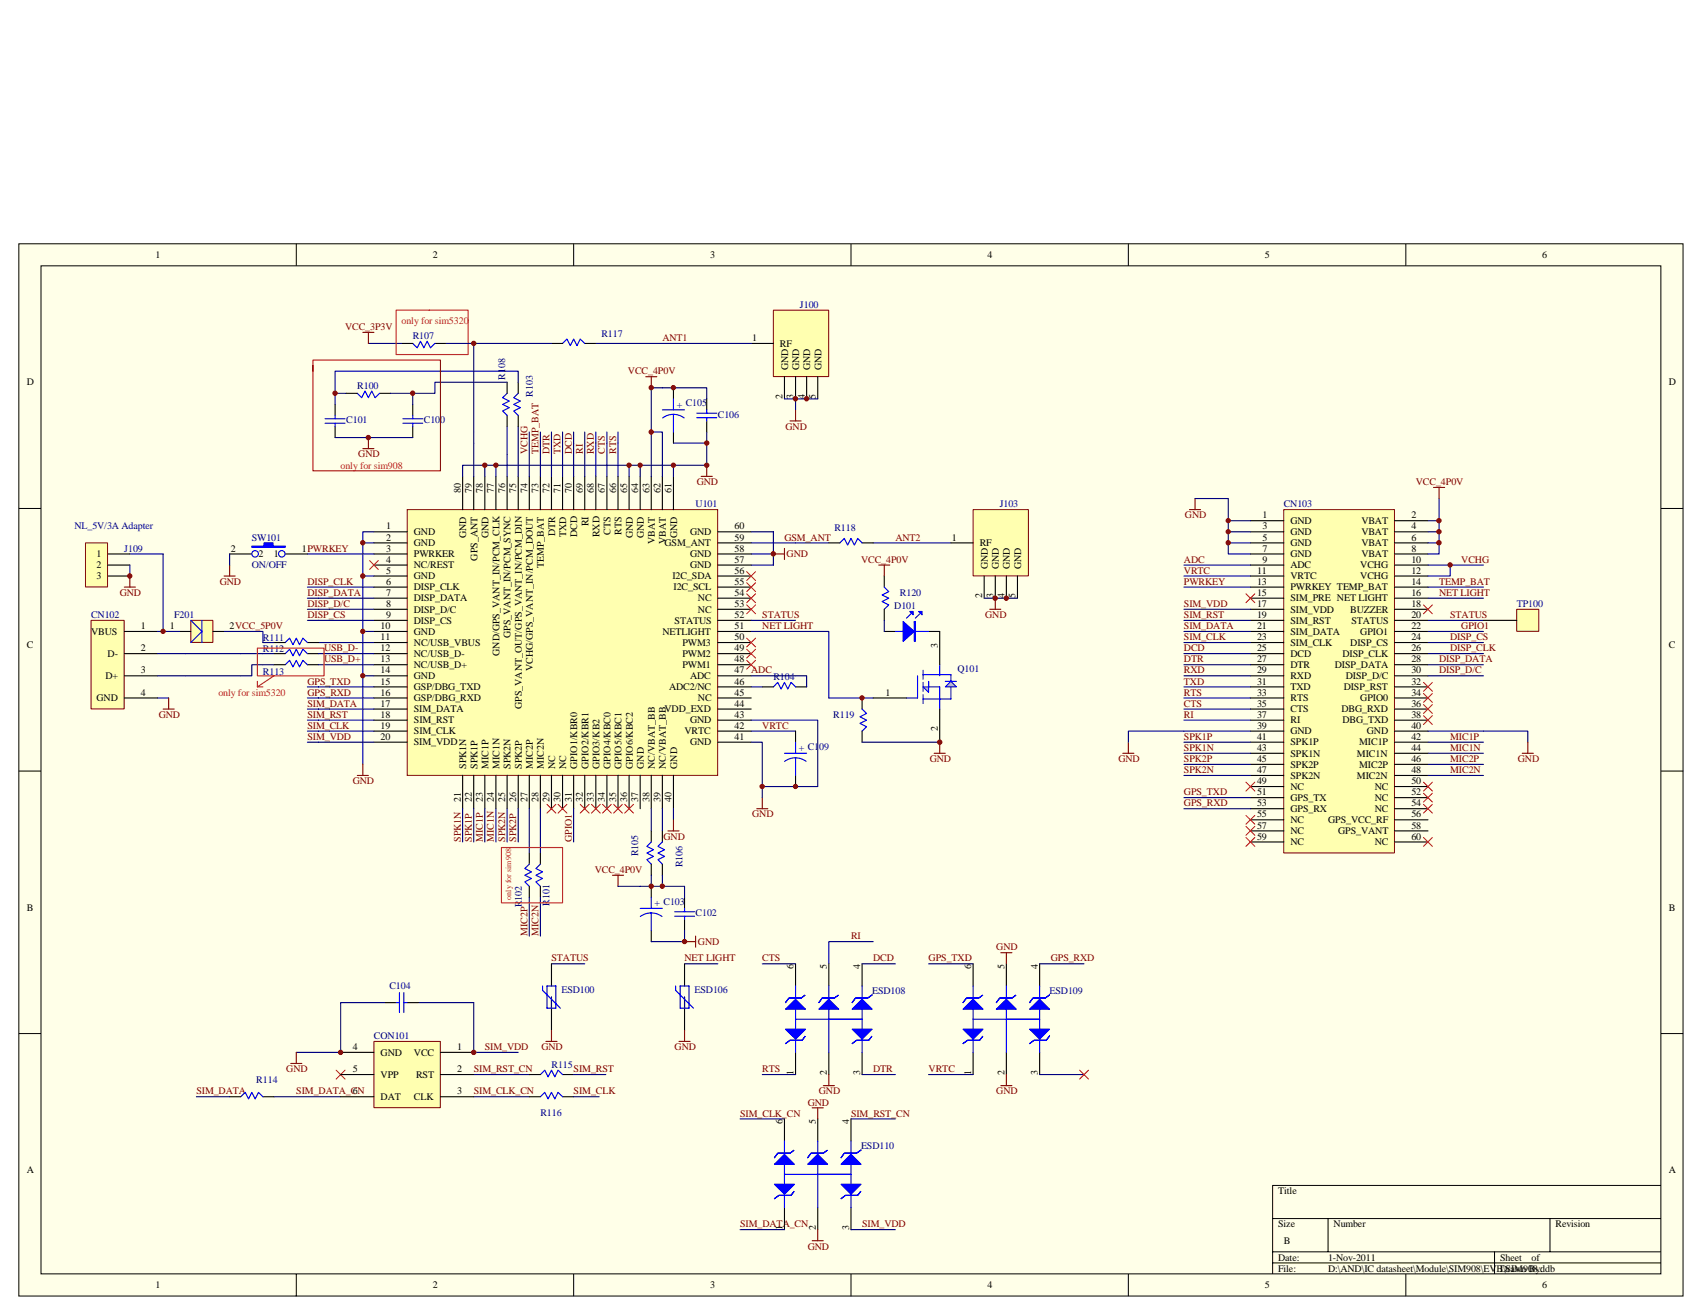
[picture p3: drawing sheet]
<svg xmlns="http://www.w3.org/2000/svg" width="279mm" height="216mm" viewBox="0 0 279 216" stroke-linecap="round" stroke-linejoin="round" font-family="sans-serif">
<path d="M3.1 40h273.2v172.8h-273.2z" fill="#ffffe8"/>
<g fill="none" stroke="#000" stroke-width=".16">
<path d="M3.1 40h273.2v172.8h-273.2zM6.7 43.6h265.9v165.5h-265.9zM48.6 40v3.6M94.2 40v3.6M139.7 40v3.6M185.2 40v3.6M230.8 40v3.6M3.1 83.5h3.6M272.7 83.5h3.6M3.1 126.6h3.6M272.7 126.6h3.6M3.1 169.7h3.6"/>
<path d="M272.7 169.7h3.6M272.7 194.6h-63.8v14.6M48.6 209.2v3.6M94.2 209.2v3.6M139.7 209.2v3.6M185.2 209.2v3.6M208.9 200.1h63.8M208.9 205.5h63.8M208.9 207.3h63.8M218 200.1v5.4M230.8 209.2v3.6M245.3 205.5v3.7"/>
<path d="M254.4 200.1v5.4"/>
</g>
<path d="M66.9 83.7h50.9v43.6h-50.9z" fill="#ffffb0"/>
<path d="M66.8 83.7h51v43.6h-51z" fill="none" stroke="#800000" stroke-width=".16"/>
<g fill="none" stroke="#000" stroke-width=".18">
<path d="M75.9 78.2v5.5M77.8 78.2v5.5M79.6 78.2v5.5M81.4 78.2v5.5M83.2 78.2v5.5M85.1 78.2v5.5M86.9 78.2v5.5M88.7 78.2v5.5M90.5 78.2v5.5M92.4 78.2v5.5M94.2 78.2v5.5M96 78.2v5.5"/>
<path d="M97.8 78.2v5.5M99.6 78.2v5.5M101.5 78.2v5.5M103.3 78.2v5.5M105.1 78.2v5.5M106.9 78.2v5.5M108.7 78.2v5.5M110.6 78.2v5.5M37.7 91h3.6M46.8 91h3.7M61.4 87.3h5.4M61.4 89.1h5.4"/>
<path d="M61.4 91h5.4M61.4 92.8h5.4M61.4 94.6h5.4M61.4 96.4h5.4M61.4 98.2h5.4M117.8 87.3h5.5M117.8 89.1h5.5M117.8 91h5.5M117.8 92.8h5.5M117.8 94.6h5.5M117.8 96.4h5.5M117.8 98.2h5.5"/>
<path d="M61.4 100h5.4M61.4 101.9h5.4M61.4 103.7h5.4M61.4 105.5h5.4M61.4 107.3h5.4M61.4 109.1h5.4M61.4 111h5.4M61.4 112.8h5.4M61.4 114.6h5.4M61.4 116.4h5.4M61.4 118.2h5.4M117.8 100h5.5"/>
<path d="M117.8 101.9h5.5M117.8 103.7h5.5M117.8 105.5h5.5M117.8 107.3h5.5M117.8 109.1h5.5M117.8 111h5.5M117.8 112.8h5.5M117.8 114.6h5.5M117.8 116.4h5.5M117.8 118.2h5.5M61.4 120h5.4M61.4 121.9h5.4"/>
<path d="M75.9 127.3v5.5M77.8 127.3v5.5M79.6 127.3v5.5M81.4 127.3v5.5M83.2 127.3v5.5M85.1 127.3v5.5M86.9 127.3v5.5M88.7 127.3v5.5M90.5 127.3v5.5M92.4 127.3v5.5M94.2 127.3v5.5M96 127.3v5.5"/>
<path d="M97.8 127.3v5.5M99.6 127.3v5.5M101.5 127.3v5.5M103.3 127.3v5.5M105.1 127.3v5.5M106.9 127.3v5.5M108.7 127.3v5.5M110.6 127.3v5.5M117.8 120h5.5M117.8 121.9h5.5"/>
</g>
<path d="M41.3 89.7h2v-.6h1.5v.6h2v.2h-5.5z" fill-rule="evenodd" fill="#00f" stroke="#00f" stroke-width=".18"/>
<g fill="none" stroke="#00f" stroke-width=".18">
<circle cx="41.9" cy="90.9" r=".54"/>
<circle cx="46.3" cy="90.9" r=".54"/>
</g>
<path d="M36.8 94.6h1.8M37.7 92.8v1.8" fill="none" stroke="#800000" stroke-width=".18"/>
<path d="M50.5 91h10.9M48.6 172.8h7.3M55.9 164.6h7.3M68.7 164.6h9.1M77.8 172.8h7.3M77.8 176.4h9.1M45 180.1h10.9M77.8 180.1h9.1" fill="none" stroke="#000080" stroke-width=".18"/>
<path d="M55.2 175.7l1.4 1.5M56.6 175.7l-1.4 1.5" fill="none" stroke="#f00" stroke-width=".16"/>
<path d="M61.4 171h10.9v10.9h-10.9z" fill="#ffffb0"/>
<path d="M61.4 171h10.9v10.9h-10.9z" fill="none" stroke="#800000" stroke-width=".16"/>
<g fill="none" stroke="#000" stroke-width=".18">
<path d="M145.2 103.7h1.8M152.4 103.7h1.9M112.4 158.2v3.7M55.9 176.4h5.5M55.9 172.8h5.5M63.2 164.6h1.8M66.8 164.6h1.9M72.3 176.4h5.5M72.3 172.8h5.5M86.9 176.4h1.8M92.4 176.4h1.8M112.4 165.5v3.7"/>
<path d="M37.7 180.1h1.8M43.2 180.1h1.8M55.9 180.1h5.5M72.3 180.1h5.5M86.9 180.1h1.8M92.4 180.1h1.8"/>
</g>
<path d="M147 103.7h5.4M149.5 100.8l-.7 .7M151 100.8l-.7 .7M65 164.6h.6M65.6 163v3.2M66.3 164.6h.5M66.3 163v3.2M88.7 176.4l.7-.7 .6 1.1 .5-1.1 .6 1.1 .5-1.1 .8 .7M110.9 161.9v.7l2.9 2.9M111.7 161.9h1.4v3.6h-1.4zM39.5 180.1l.8-.8 .5 1.1 .5-1.1 .6 1.1 .5-1.1 .8 .8M88.7 180.1l.7-.8 .6 1.1 .5-1.1 .6 1.1 .5-1.1 .8 .8" fill="none" stroke="#00f" stroke-width=".18"/>
<path d="M136.1 114.6h7.2M112.4 158.2h5.4M55.9 164.6v8.2M77.8 164.6v8.2M94.2 176.4h5.2M112.4 163.7v1.8M32.2 180.1h5.5M94.2 180.1h4.2" fill="none" stroke="#000080" stroke-width=".18"/>
<path d="M47.7 174.6h1.9M48.6 172.8v1.8M111.5 171h1.8M112.4 169.2v1.8" fill="none" stroke="#800000" stroke-width=".18"/>
<g fill="#00f" stroke="#00f" stroke-width=".18">
<path d="M148.3 102l1.8 1.7-1.8 1.6z"/>
<path d="M150.8 100.4h.6v.5z"/>
<path d="M149.4 100.4h.5v.5z"/>
<path d="M150.1 102h.2v3.3h-.2z" fill-rule="evenodd"/>
</g>
<g fill="#c0c0c0" stroke="#00f" stroke-width=".16">
<path d="M152.4 111.9v1.8l-.9-.9h.9z" fill-rule="evenodd"/>
<path d="M155.2 112.8l.9-.9 .9 .9z" fill-rule="evenodd"/>
</g>
<g fill="none" stroke="#00f" stroke-width=".18">
<path d="M145.2 96.4l.7 .7-1.1 .6 1.1 .5-1.1 .6 1.1 .5-.7 .7M141.5 116.4l.8 .7-1.1 .6 1.1 .5-1.1 .6 1.1 .5-.8 .7M150.6 111v3.6h-1.8M151.5 110v1.5M151.5 112v1.5M151.5 114v1.5M151.5 110.8h4.6v1.1M152.4 112.8h1.9v3.6M154.3 109.1v1.9M155.2 111.9h1.8M156.1 112.8v2h-4.6M130.6 167.3h10.9h-5.4v5.5"/>
<path d="M130.6 161.9v10.9M136.1 161.9v5.4M141.5 161.9v10.9M159.7 167.3h11h-5.5v5.5M159.7 161.9v10.9M165.2 161.9v5.4M170.7 161.9v10.9M128.8 192.8h10.9h-5.5v5.5M128.8 187.3v11M134.2 187.3v5.5M139.7 187.3v11"/>
</g>
<g fill="none" stroke="#000" stroke-width=".18">
<path d="M145.2 94.6v1.8M141.5 114.6v1.8M143.3 114.6h5.5M145.2 100v1.9M154.3 103.7v5.4M154.3 116.4v5.5M141.5 120v1.9M130.6 158.2v3.7M136.1 158.2v3.7M141.5 158.2v3.7M159.7 158.2v3.7M165.2 158.2v3.7"/>
<path d="M170.7 158.2v3.7M130.6 172.8v3.6M136.1 172.8v3.6M141.5 172.8v3.6M159.7 172.8v3.6M165.2 172.8v3.6M170.7 172.8v3.6M128.8 183.7v3.6M128.8 198.3v3.6M134.2 183.7v3.6M134.2 198.3v3.6M139.7 183.7v3.6"/>
<path d="M139.7 198.3v3.6"/>
</g>
<g fill="none" stroke="#800000" stroke-width=".18">
<path d="M144.3 92.8h1.8M145.2 92.8v1.8M163.4 98.2v1.8M162.5 100h1.8M153.4 123.7h1.8M154.3 121.9v1.8M164.3 156.4h1.8M165.2 156.4v1.8M135.1 178.2h1.9M136.1 176.4v1.8M164.3 178.2h1.8M165.2 176.4v1.8"/>
<path d="M133.3 181.9h1.8M134.2 181.9v1.8M133.3 203.7h1.8M134.2 201.9v1.8"/>
</g>
<g fill="none" stroke="#000080" stroke-width=".18">
<path d="M90.5 72.7v5.5M92.4 72.7v5.5M94.2 72.7v5.5M96 72.7v5.5M97.8 72.7v5.5M99.6 72.7v5.5M101.5 72.7v5.5M143.3 89.1h12.8M54.1 116.4h7.3M54.1 118.2h7.3M123.3 103.7h7.3M123.3 101.9h7.3"/>
<path d="M145.2 101.9v1.8M54.1 121.9h7.3M54.1 120h7.3M75.9 132.8v5.4M77.8 132.8v5.4M141.5 121.9h12.8M125.1 158.2h5.5M141.5 158.2h5.5M152.4 158.2h7.3M170.7 158.2h7.2M125.1 176.4h5.5M141.5 176.4h5.5"/>
<path d="M152.4 176.4h7.3M170.7 176.4h7.2M121.5 183.7h7.3M139.7 183.7h7.3M121.5 201.9h7.3M139.7 201.9h7.3"/>
</g>
<g fill="#00f" stroke="#00f" stroke-width=".18">
<path d="M134.4 165.7l1.7-1.6 1.6 1.6z"/>
<path d="M128.9 165.7l1.7-1.6 1.6 1.6z"/>
<path d="M139.9 165.7l1.6-1.6 1.7 1.6z"/>
<path d="M139.9 169h3.3l-1.7 1.6z"/>
<path d="M128.9 169h3.3l-1.6 1.6z"/>
<path d="M163.6 165.7l1.6-1.6 1.6 1.6z"/>
<path d="M158.1 165.7l1.6-1.6 1.7 1.6z"/>
<path d="M169 165.7l1.7-1.6 1.6 1.6z"/>
<path d="M169 169h3.3l-1.6 1.6z"/>
<path d="M158.1 169h3.3l-1.7 1.6z"/>
<path d="M132.6 191.2l1.6-1.7 1.7 1.7z"/>
<path d="M127.1 191.2l1.7-1.7 1.6 1.7z"/>
<path d="M138.1 191.2l1.6-1.7 1.7 1.7z"/>
<path d="M138.1 194.4h3.3l-1.7 1.7z"/>
<path d="M127.1 194.4h3.3l-1.6 1.7z"/>
<path d="M135 163.9h2l.7-.6-.7 .6h-2l-.6 .7z" fill-rule="evenodd"/>
<path d="M129.5 163.9h2l.7-.6-.7 .6h-2l-.6 .7z" fill-rule="evenodd"/>
<path d="M140.4 163.9h2l.8-.6-.8 .6h-2l-.5 .7z" fill-rule="evenodd"/>
<path d="M139.9 171.3l.7-.5h2l.6-.7-.6 .7h-2z" fill-rule="evenodd"/>
<path d="M128.9 171.3l.8-.5h2l.5-.7-.5 .7h-2z" fill-rule="evenodd"/>
<path d="M164.1 163.9h2l.7-.6-.7 .6h-2l-.5 .7z" fill-rule="evenodd"/>
<path d="M158.6 163.9h2.1l.7-.6-.7 .6h-2.1l-.5 .7z" fill-rule="evenodd"/>
<path d="M169.6 163.9h2l.7-.6-.7 .6h-2l-.6 .7z" fill-rule="evenodd"/>
<path d="M169 171.3l.8-.5h2l.5-.7-.5 .7h-2z" fill-rule="evenodd"/>
<path d="M158.1 171.3l.7-.5h2l.6-.7-.6 .7h-2z" fill-rule="evenodd"/>
<path d="M133.1 189.3h2l.8-.5-.8 .5h-2l-.5 .8z" fill-rule="evenodd"/>
<path d="M127.7 189.3h2l.7-.5-.7 .5h-2l-.6 .8z" fill-rule="evenodd"/>
<path d="M138.6 189.3h2l.8-.5-.8 .5h-2l-.5 .8z" fill-rule="evenodd"/>
<path d="M138.1 196.8l.7-.5h2l.6-.8-.6 .8h-2z" fill-rule="evenodd"/>
<path d="M127.1 196.8l.8-.5h2l.5-.8-.5 .8h-2z" fill-rule="evenodd"/>
</g>
<path d="M177.2 175.7l1.5 1.5M178.7 175.7l-1.5 1.5" fill="none" stroke="#f00" stroke-width=".16"/>
<path d="M159.8 83.7h9v10.9h-9z" fill="#ffffb0"/>
<path d="M159.7 83.7h9.1v10.9h-9.1z" fill="none" stroke="#800000" stroke-width=".16"/>
<path d="M136.1 89.1h1.8M141.5 89.1h1.8M156.1 89.1h3.6M161.6 94.6v3.6M163.4 94.6v3.6M165.2 94.6v3.6M167 94.6v3.6M45 109.1h1.8M45 107.3h1.8M50.5 109.1h1.8M50.5 107.3h1.8" fill="none" stroke="#000" stroke-width=".18"/>
<path d="M137.9 89.1l.7-.7 .5 1.1 .6-1.1 .6 1.1 .5-1.1 .7 .7M46.8 109.1l.7-.7 .6 1.1 .5-1.1 .6 1.1 .5-1.1 .8 .7M46.8 107.3l.7-.7 .6 1.1 .5-1.1 .6 1.1 .5-1.1 .8 .7" fill="none" stroke="#00f" stroke-width=".18"/>
<g fill="none" stroke="#000080" stroke-width=".18">
<path d="M77.8 70.9v7.3M86.9 70.9v7.3M88.7 70.9v7.3M54.1 98.2h7.3M123.3 89.1h12.8M123.3 87.3h3.7v5.5h-3.7M123.3 91h3.7M25.9 114.6h1.8M43.2 107.3h1.8M43.2 109.1h1.8M52.3 105.5h9.1M52.3 107.3h9.1"/>
<path d="M52.3 109.1h9.1M54.1 100h7.3M54.1 101.9h7.3M54.1 114.6h7.3M54.1 112.8h7.3M123.3 111h7.3M130.6 103.7h5.5v10.9M79.6 132.8v5.4M81.4 132.8v5.4M83.2 132.8v5.4M85.1 132.8v5.4M86.9 132.8v5.4"/>
<path d="M88.7 132.8v5.4"/>
</g>
<g fill="#800000" stroke="#800000" stroke-width=".16">
<circle cx="55.9" cy="172.8" r=".36"/>
<circle cx="77.8" cy="172.8" r=".36"/>
</g>
<path d="M106 61.8h1.8M106.9 61.8v1.9M127 91h1.8M128.8 90v1.9" fill="none" stroke="#800000" stroke-width=".18"/>
<path d="M122.6 97.5l1.4 1.5M122.6 99.3l1.4 1.5M124 97.5l-1.4 1.5M124 99.3l-1.4 1.5M89.8 132.1l1.4 1.4M91.2 132.1l-1.4 1.4M91.6 132.1l1.5 1.4M93.1 132.1l-1.5 1.4" fill="none" stroke="#f00" stroke-width=".16"/>
<path d="M210.8 83.7h18.1v56.3h-18.1z" fill="#ffffb0"/>
<path d="M210.7 83.7h18.2v56.3h-18.2z" fill="none" stroke="#800000" stroke-width=".16"/>
<g fill="none" stroke="#000" stroke-width=".18">
<path d="M205.3 85.5h5.4M205.3 87.3h5.4M205.3 89.1h5.4M205.3 91h5.4M205.3 92.8h5.4M205.3 94.6h5.4M205.3 96.4h5.4M205.3 98.2h5.4M228.9 85.5h5.5M228.9 87.3h5.5M228.9 89.1h5.5M228.9 91h5.5"/>
<path d="M228.9 92.8h5.5M228.9 94.6h5.5M228.9 96.4h5.5M228.9 98.2h5.5M205.3 100h5.4M205.3 101.9h5.4M205.3 103.7h5.4M205.3 105.5h5.4M205.3 107.3h5.4M205.3 109.1h5.4M205.3 111h5.4M205.3 112.8h5.4"/>
<path d="M205.3 114.6h5.4M205.3 116.4h5.4M205.3 118.2h5.4M228.9 100h5.5M228.9 101.9h5.5M228.9 103.7h5.5M228.9 105.5h5.5M228.9 107.3h5.5M228.9 109.1h5.5M228.9 111h5.5M228.9 112.8h5.5M228.9 114.6h5.5"/>
<path d="M228.9 116.4h5.5M228.9 118.2h5.5M205.3 120h5.4M205.3 121.9h5.4M205.3 123.7h5.4M205.3 125.5h5.4M205.3 127.3h5.4M205.3 129.1h5.4M205.3 131h5.4M205.3 132.8h5.4M205.3 134.6h5.4M205.3 136.4h5.4"/>
<path d="M205.3 138.2h5.4M228.9 120h5.5M228.9 121.9h5.5M228.9 123.7h5.5M228.9 125.5h5.5M228.9 127.3h5.5M228.9 129.1h5.5M228.9 131h5.5M228.9 132.8h5.5M228.9 134.6h5.5M228.9 136.4h5.5M228.9 138.2h5.5"/>
</g>
<g fill="#800000" stroke="#800000" stroke-width=".16">
<circle cx="154.3" cy="121.9" r=".36"/>
<circle cx="141.5" cy="114.6" r=".35"/>
<circle cx="126.9" cy="90.9" r=".36"/>
</g>
<g fill="none" stroke="#000080" stroke-width=".18">
<path d="M234.4 92.8h9.1M234.4 98.2h9.1M194.4 100h10.9M194.4 101.9h10.9M194.4 105.5h10.9M194.4 107.3h10.9M194.4 109.1h10.9M194.4 112.8h10.9M194.4 114.6h10.9M194.4 116.4h10.9M194.4 118.2h10.9M234.4 101.9h9.1"/>
<path d="M234.4 107.3h9.1M234.4 109.1h9.1M234.4 111h9.1M123.3 120h7.3M194.4 120h10.9M194.4 121.9h10.9M194.4 123.7h10.9M194.4 125.5h10.9M194.4 127.3h10.9M194.4 131h10.9M194.4 132.8h10.9M234.4 120h9.1"/>
<path d="M234.4 125.5h9.1M234.4 127.3h9.1"/>
</g>
<path d="M115.1 78.2h1.8M116 76.4v1.8" fill="none" stroke="#800000" stroke-width=".18"/>
<path d="M127 50.9h9v10.9h-9z" fill="#ffffb0"/>
<path d="M127 50.9h9v10.9h-9z" fill="none" stroke="#800000" stroke-width=".16"/>
<g fill="none" stroke="#000" stroke-width=".18">
<path d="M90.5 56.4h1.9M96 56.4h1.8M123.3 56.4h3.7M110.6 63.7v1.8M110.6 70.9v1.8M116 65.5v1.8M116 69.1v1.8M128.8 61.8v3.7M130.6 61.8v3.7M132.4 61.8v3.7M134.2 61.8v3.7M130.6 120v1.9"/>
<path d="M130.6 127.3v1.8"/>
</g>
<g fill="none" stroke="#00f" stroke-width=".18">
<path d="M92.4 56.4l.7-.7 .5 1 .6-1 .5 1 .5-1 .8 .7M108.7 67.3h3.7M110.6 68l.7 .1 1 .5M110.6 68l-.8 .1-1 .5M110.6 65.5v1.8M110.6 68v2.9M114.4 68.6h3.3M114.4 67.8h3.3M116 67.3v.5M116 68.6v.5M128.8 123.7h3.6M130.6 124.4l.7 .1 1 .5"/>
<path d="M130.6 124.4l-.8 .1-1 .5M130.6 121.9v1.8M130.6 124.4v2.9"/>
</g>
<g fill="none" stroke="#000080" stroke-width=".18">
<path d="M90.5 56.4h-12.7v14.5M97.8 56.4h25.5M79.6 78.2v-1.8h1.8v1.8M81.4 76.4h34.6M90.5 70.9v1.8M92.4 70.9v1.8M94.2 70.9v1.8M96 70.9v1.8M97.8 70.9v1.8M99.6 70.9v1.8M101.5 70.9v1.8M103.3 76.4v1.8"/>
<path d="M105.1 76.4v1.8M116 65.5v-1.8h-9.1v14.5M116 70.9v1.8h-5.4M50.5 98.2h3.6M59.6 89.1v5.5h1.8M59.6 94.6v9.1h1.8M61.4 87.3h-1.8v1.8h1.8M50.5 100h3.6M50.5 101.9h3.6M50.5 118.2h3.6M50.5 116.4h3.6M50.5 114.6h3.6"/>
<path d="M50.5 112.8h3.6M59.6 103.7v7.3h1.8M59.6 111v14.5M50.5 121.9h3.6M50.5 120h3.6M110.6 132.8v1.8M125.1 129.1v1.9"/>
</g>
<g fill="#800000" stroke="#800000" stroke-width=".16">
<circle cx="59.5" cy="89.1" r=".36"/>
<circle cx="59.5" cy="94.6" r=".36"/>
<circle cx="59.6" cy="103.7" r=".35"/>
<circle cx="59.6" cy="110.9" r=".35"/>
<circle cx="81.4" cy="76.4" r=".36"/>
<circle cx="103.3" cy="76.4" r=".35"/>
<circle cx="105.1" cy="76.4" r=".35"/>
<circle cx="110.5" cy="63.6" r=".36"/>
</g>
<path d="M58.7 127.3h1.8M59.6 125.5v1.8M109.6 136.4h1.9M110.6 134.6v1.8M124.2 132.8h1.8M125.1 131v1.8" fill="none" stroke="#800000" stroke-width=".18"/>
<path d="M15 101.9h5.4v14.5h-5.4z" fill="#ffffb0"/>
<path d="M14.9 101.9h5.5v14.5h-5.5z" fill="none" stroke="#800000" stroke-width=".16"/>
<g fill="none" stroke="#000" stroke-width=".18">
<path d="M55 66.4v1.8M55 70v1.8M56.8 64.6h1.9M62.3 64.6h1.8M67.8 66.4v1.8M67.8 70v1.8M20.4 103.7h5.5M20.4 107.3h5.5M20.4 111h5.5M20.4 114.6h5.5M45 105.5h1.8M50.5 105.5h1.8"/>
<path d="M125.1 112.8h1.9M130.6 112.8h1.8M106.9 136.4v1.8M108.7 136.4v1.8M86.9 140.1v1.8M86.9 145.5v1.8M88.7 140.1v1.8M88.7 145.5v1.8M90.5 158.2v3.7M106.9 141.9v1.8M106.9 145.5v1.8M106.9 152.8v1.8"/>
<path d="M108.7 141.9v1.8M112.4 147.3v1.8M112.4 151v1.8M90.5 165.5v3.7"/>
</g>
<g fill="none" stroke="#000080" stroke-width=".18">
<path d="M55 71.8h12.8M56.8 64.6h-1.8v1.8M64.1 64.6h3.7v1.8M79.6 76.4h-3.7v1.8M106.9 70.9h1.8v7.3M110.6 76.4v1.8M116 72.7v3.7M128.8 65.5h5.4M130.6 65.5v1.8M21.3 91h5.5M37.7 91v1.8M50.5 96.4h10.9"/>
<path d="M161.6 98.2h5.4M194.4 92.8h10.9M194.4 94.6h10.9M194.4 96.4h10.9M196.2 81.9h5.4v5.4M201.6 85.5h3.7M205.3 89.1h-3.7v1.9h3.7M205.3 87.3h-3.7v1.8M234.4 89.1h1.8v1.9h-1.8M234.4 87.3h1.8v1.8M234.4 85.5h1.8v1.8M234.4 96.4h9.1"/>
<path d="M236.2 81.9v3.6M238.1 92.8v1.8h-3.7M39.5 107.3h3.7M43.2 109.1h-1.9v1.9h-1.8M43.2 105.5h1.8M123.3 118.2h10.9v10.9h-9.1v-7.2h-1.8M123.3 112.8h1.8M130.6 111h1.8v1.8M194.4 103.7h10.9M194.4 111h10.9M234.4 103.7h9.1M234.4 105.5h9.1"/>
<path d="M86.9 138.2v1.9M88.7 138.2v1.9M94.2 132.8v5.4M106.9 132.8v3.6M108.7 132.8v3.6M194.4 120h-9.2v1.9M234.4 121.9h9.1M234.4 123.7h9.1M243.5 120h7.3v1.9M86.9 147.3v6.4M88.7 147.3v6.4M90.5 158.2h5.5"/>
<path d="M101.5 145.5h10.9v1.8M106.9 143.7v1.8M108.7 143.7v1.8M112.4 152.8v1.8h-5.5M143.3 154.6h-7.2v3.6M90.5 163.7v1.8"/>
</g>
<g fill="none" stroke="#800000" stroke-width=".18">
<path d="M59.6 73.7h1.8M60.5 71.8v1.9M129.7 69.1h1.8M130.6 67.3v1.8M195.3 83.7h1.8M196.2 81.9v1.8M235.3 80h1.9M236.2 80v1.9M26.8 116.4h1.8M27.7 114.6v1.8M184.3 123.7h1.8M185.2 121.9v1.8"/>
<path d="M249.9 123.7h1.8M250.8 121.9v1.8M100.5 143.7h1.9M101.5 143.7v1.8M112.4 154.6h1.8M114.2 153.7v1.8M89.6 171h1.8M90.5 169.2v1.8"/>
</g>
<g fill="none" stroke="#00f" stroke-width=".18">
<path d="M53.4 69.5h3.2M53.4 68.7h3.2M55 68.2v.5M55 69.5v.5M58.7 64.6l.7 .7 .5-1.1 .6 1.1 .5-1.1 .6 1.1 .7-.7M66.1 69.5h3.3M66.1 68.7h3.3M67.8 68.2v.5M67.8 69.5v.5M46.8 105.5l.7-.7 .6 1.1 .5-1.1 .6 1.1 .5-1.1 .8 .7M127 112.8l.7-.8 .5 1.1 .6-1.1 .5 1.1 .6-1.1 .7 .8M106.9 138.2l-.7 .8 1.1 .5-1.1 .6 1.1 .5-1.1 .5 .7 .8"/>
<path d="M108.7 138.2l-.7 .8 1.1 .5-1.1 .6 1.1 .5-1.1 .5 .7 .8M86.9 141.9l-.8 .7 1.1 .6-1.1 .5 1.1 .5-1.1 .6 .8 .7M88.7 141.9l-.7 .7 1.1 .6-1.1 .5 1.1 .5-1.1 .6 .7 .7M105.1 149.1h3.6M106.9 149.9l1.1 .2 .7 .4M106.9 149.9l-1.1 .2-.7 .4M106.9 147.3v1.8M106.9 149.9v2.9M110.7 150.4h3.3M110.7 149.7h3.3M112.4 149.1v.6M112.4 150.4v.6"/>
<path d="M89.1 161.9v.7l2.9 2.9M89.8 161.9h1.4v3.6h-1.4z"/>
</g>
<g fill="#800000" stroke="#800000" stroke-width=".16">
<circle cx="106.9" cy="70.9" r=".36"/>
<circle cx="116" cy="76.4" r=".36"/>
<circle cx="79.6" cy="76.4" r=".36"/>
<circle cx="110.5" cy="76.4" r=".35"/>
<circle cx="116" cy="72.7" r=".36"/>
<circle cx="112.4" cy="154.6" r=".36"/>
<circle cx="106.9" cy="145.5" r=".36"/>
<circle cx="125.1" cy="129.1" r=".36"/>
<circle cx="130.6" cy="129.1" r=".35"/>
<circle cx="108.7" cy="145.5" r=".36"/>
<circle cx="236.2" cy="89.1" r=".36"/>
<circle cx="236.2" cy="87.3" r=".36"/>
<circle cx="236.2" cy="85.5" r=".36"/>
<circle cx="238" cy="92.7" r=".36"/>
<circle cx="201.6" cy="89.1" r=".36"/>
<circle cx="130.6" cy="65.5" r=".36"/>
<circle cx="132.4" cy="65.5" r=".36"/>
<circle cx="163.4" cy="98.2" r=".36"/>
<circle cx="165.2" cy="98.2" r=".36"/>
<circle cx="201.6" cy="87.3" r=".35"/>
<circle cx="201.6" cy="85.5" r=".35"/>
</g>
<g fill="none" stroke="#f00" stroke-width=".16">
<path d="M60.7 92l1.4 1.5M62.1 92l-1.4 1.5M122.6 95.7l1.4 1.4M122.6 93.9l1.4 1.4M124 95.7l-1.4 1.4M124 93.9l-1.4 1.4M204.5 97.5l1.5 1.5M206 97.5l-1.5 1.5M233.7 99.3l1.4 1.5M235.1 99.3l-1.4 1.5M122.6 104.8l1.4 1.4M122.6 106.6l1.4 1.4"/>
<path d="M122.6 108.4l1.4 1.5M124 104.8l-1.4 1.4M124 106.6l-1.4 1.4M124 108.4l-1.4 1.5M233.7 112l1.4 1.5M233.7 113.9l1.4 1.4M233.7 115.7l1.4 1.4M233.7 117.5l1.4 1.5M235.1 112l-1.4 1.5M235.1 113.9l-1.4 1.4M235.1 115.7l-1.4 1.4M235.1 117.5l-1.4 1.5"/>
<path d="M95.2 132.1l1.5 1.4M96.7 132.1l-1.5 1.4M97.1 132.1l1.4 1.4M98.5 132.1l-1.4 1.4M98.9 132.1l1.5 1.4M100.4 132.1l-1.5 1.4M100.7 132.1l1.5 1.4M102.2 132.1l-1.5 1.4M102.6 132.1l1.4 1.4M104 132.1l-1.4 1.4M204.5 137.5l1.5 1.5M204.5 135.7l1.5 1.4"/>
<path d="M204.5 133.9l1.5 1.4M204.5 128.4l1.5 1.5M206 137.5l-1.5 1.5M206 135.7l-1.5 1.4M206 133.9l-1.5 1.4M206 128.4l-1.5 1.5M233.7 128.4l1.4 1.5M233.7 130.2l1.4 1.5M233.7 132.1l1.4 1.4M233.7 137.5l1.4 1.5M235.1 128.4l-1.4 1.5M235.1 130.2l-1.4 1.5"/>
<path d="M235.1 132.1l-1.4 1.4M235.1 137.5l-1.4 1.5"/>
</g>
<path d="M31.3 101.9h3.6v3.6h-3.6z" fill="#ffffb0"/>
<path d="M31.3 101.9h3.6v3.6h-3.6z" fill="none" stroke="#800000" stroke-width=".16"/>
<path d="M31.3 101.9l1.8 1.8-1.8 1.8M33.1 101.9v3.6" fill="none" stroke="#00f" stroke-width=".18"/>
<path d="M29.5 103.7h1.8M35 103.7h1.8" fill="none" stroke="#000" stroke-width=".18"/>
<path d="M14.1 89.2h3.6v7.2h-3.6z" fill="#ffffb0"/>
<path d="M14 89.1h3.7v7.3h-3.7z" fill="none" stroke="#800000" stroke-width=".16"/>
<path d="M17.7 91h3.6M17.7 92.8h3.6M17.7 94.6h3.6" fill="none" stroke="#000" stroke-width=".18"/>
<path d="M20.4 96.4h1.8M21.3 94.6v1.8" fill="none" stroke="#800000" stroke-width=".18"/>
<path d="M21.3 92.8v1.8M26.8 91v12.7M25.9 107.3h13.6M25.9 111h13.6M25.9 103.7h3.6M36.8 103.7h6.4v1.8" fill="none" stroke="#000080" stroke-width=".18"/>
<g fill="#800000" stroke="#800000" stroke-width=".16">
<circle cx="21.3" cy="94.6" r=".36"/>
<circle cx="26.8" cy="103.7" r=".35"/>
</g>
<path d="M249 100.1h3.6v3.6h-3.6z" fill="#ffffb0"/>
<path d="M249 100h3.6v3.7h-3.6z" fill="none" stroke="#800000" stroke-width=".16"/>
<path d="M65.9 56.4h1.9M71.4 56.4h1.8M83.2 62.8v1.8M83.2 68.2v1.8M85.1 62.8v1.8M85.1 68.2v1.8M243.5 101.9h5.5" fill="none" stroke="#000" stroke-width=".18"/>
<path d="M60.5 56.4h5.4M73.2 56.4h4.6M83.2 62.8h-11.8v1.8h-3.6M83.2 70v8.2M85.1 62.8v-1.9h-30.1v3.7M85.1 70v8.2" fill="none" stroke="#000080" stroke-width=".18"/>
<path d="M67.8 56.4l.7 .7 .5-1.1 .6 1.1 .5-1.1 .6 1.1 .7-.7M83.2 64.6l-.7 .7 1.1 .5-1.1 .6 1.1 .5-1.1 .6 .7 .7M85.1 64.6l-.8 .7 1.1 .5-1.1 .6 1.1 .5-1.1 .6 .8 .7" fill="none" stroke="#00f" stroke-width=".18"/>
<g fill="#800000" stroke="#800000" stroke-width=".16">
<circle cx="106.9" cy="63.6" r=".36"/>
<circle cx="60.5" cy="71.8" r=".36"/>
<circle cx="55" cy="64.6" r=".36"/>
<circle cx="67.7" cy="64.6" r=".36"/>
<circle cx="77.8" cy="56.4" r=".36"/>
</g>
<path d="M59.6 54.6h1.8M60.5 54.6v1.8" fill="none" stroke="#800000" stroke-width=".18"/>
<path d="M51.4 60v17.3h20.9v-18.2h-20.9v1.8" fill="none" stroke="#bf0000" stroke-width=".18"/>
<path d="M65 50.9h11.9v7.3h-11.9zM42.2 106.4h11v4.6h-11zM42.2 111.9v.9h1M45 111l-2.8 1.8M82.3 139.1h10.1v9.1h-10.1z" fill="none" stroke="#ee0e22" stroke-width=".18"/>
<g font-size="1.6">
<text x="25.5" y="42.4">1</text>
<text x="71" y="42.4">2</text>
<text x="116.6" y="42.4">3</text>
<text x="162.1" y="42.4">4</text>
<text x="207.6" y="42.4">5</text>
<text x="253.2" y="42.4">6</text>
<text x="123.5" y="56">1</text>
<text x="128" y="56.9">RF</text>
<text x="4.4" y="63.3">D</text>
<text x="128.5" y="65.5" transform="rotate(-90 128.5 65.5)">2</text>
<text x="129.4" y="60.7" transform="rotate(-90 129.4 60.7)">GND</text>
<text x="130.3" y="65.5" transform="rotate(-90 130.3 65.5)">3</text>
<text x="131.2" y="60.7" transform="rotate(-90 131.2 60.7)">GND</text>
<text x="132.1" y="65.5" transform="rotate(-90 132.1 65.5)">4</text>
<text x="133" y="60.7" transform="rotate(-90 133 60.7)">GND</text>
<text x="133.9" y="65.5" transform="rotate(-90 133.9 65.5)">5</text>
<text x="134.8" y="60.7" transform="rotate(-90 134.8 60.7)">GND</text>
<text x="273.9" y="63.3">D</text>
<text x="75.6" y="80.9" transform="rotate(-90 75.6 80.9)">80</text>
<text x="77.4" y="80.9" transform="rotate(-90 77.4 80.9)">79</text>
<text x="79.3" y="80.9" transform="rotate(-90 79.3 80.9)">78</text>
<text x="81.1" y="80.9" transform="rotate(-90 81.1 80.9)">77</text>
<text x="82.9" y="80.9" transform="rotate(-90 82.9 80.9)">76</text>
<text x="84.8" y="80.9" transform="rotate(-90 84.8 80.9)">75</text>
<text x="86.6" y="80.9" transform="rotate(-90 86.6 80.9)">74</text>
<text x="88.4" y="80.9" transform="rotate(-90 88.4 80.9)">73</text>
<text x="90.2" y="80.9" transform="rotate(-90 90.2 80.9)">72</text>
<text x="92" y="80.9" transform="rotate(-90 92 80.9)">71</text>
<text x="93.9" y="80.9" transform="rotate(-90 93.9 80.9)">70</text>
<text x="95.7" y="80.9" transform="rotate(-90 95.7 80.9)">69</text>
<text x="97.5" y="80.9" transform="rotate(-90 97.5 80.9)">68</text>
<text x="99.3" y="80.9" transform="rotate(-90 99.3 80.9)">67</text>
<text x="101.1" y="80.9" transform="rotate(-90 101.1 80.9)">66</text>
<text x="103" y="80.9" transform="rotate(-90 103 80.9)">65</text>
<text x="104.8" y="80.9" transform="rotate(-90 104.8 80.9)">64</text>
<text x="106.6" y="80.9" transform="rotate(-90 106.6 80.9)">63</text>
<text x="108.4" y="80.9" transform="rotate(-90 108.4 80.9)">62</text>
<text x="110.2" y="80.9" transform="rotate(-90 110.2 80.9)">61</text>
<text x="63.4" y="86.9">1</text>
<text x="63.4" y="88.8">2</text>
<text x="67.9" y="87.8">GND</text>
<text x="67.9" y="89.7">GND</text>
<text x="76.5" y="88.4" transform="rotate(-90 76.5 88.4)">GND</text>
<text x="80.2" y="88.4" transform="rotate(-90 80.2 88.4)">GND</text>
<text x="91.1" y="88" transform="rotate(-90 91.1 88)">DTR</text>
<text x="92.9" y="88.2" transform="rotate(-90 92.9 88.2)">TXD</text>
<text x="94.8" y="88.2" transform="rotate(-90 94.8 88.2)">DCD</text>
<text x="96.6" y="86.4" transform="rotate(-90 96.6 86.4)">RI</text>
<text x="98.4" y="88.2" transform="rotate(-90 98.4 88.2)">RXD</text>
<text x="100.2" y="87.9" transform="rotate(-90 100.2 87.9)">CTS</text>
<text x="102" y="87.9" transform="rotate(-90 102 87.9)">RTS</text>
<text x="103.9" y="88.4" transform="rotate(-90 103.9 88.4)">GND</text>
<text x="105.7" y="88.4" transform="rotate(-90 105.7 88.4)">GND</text>
<text x="107.5" y="89.3" transform="rotate(-90 107.5 89.3)">VBAT</text>
<text x="109.1" y="89.7">GSM_ANT</text>
<text x="109.3" y="89.3" transform="rotate(-90 109.3 89.3)">VBAT</text>
<text x="111.1" y="88.4" transform="rotate(-90 111.1 88.4)">GND</text>
<text x="113.3" y="87.8">GND</text>
<text x="120.6" y="86.9">60</text>
<text x="120.6" y="88.8">59</text>
<text x="156.3" y="88.8">1</text>
<text x="160.8" y="89.7">RF</text>
<text x="207.3" y="85.1">1</text>
<text x="207.3" y="86.9">3</text>
<text x="207.3" y="88.8">5</text>
<text x="211.8" y="86">GND</text>
<text x="211.8" y="87.8">GND</text>
<text x="211.8" y="89.7">GND</text>
<text x="223.5" y="86">VBAT</text>
<text x="223.5" y="87.8">VBAT</text>
<text x="223.5" y="89.7">VBAT</text>
<text x="231.7" y="85.1">2</text>
<text x="231.7" y="86.9">4</text>
<text x="231.7" y="88.8">6</text>
<text x="15.9" y="91.5">1</text>
<text x="15.9" y="93.3">2</text>
<text x="15.9" y="95.1">3</text>
<text x="37.9" y="90.6">2</text>
<text x="42.4" y="91.5">2</text>
<text x="45" y="91.5">1</text>
<text x="49.6" y="90.6">1PWRKEY</text>
<text x="63.4" y="90.6">3</text>
<text x="63.4" y="92.4">4</text>
<text x="63.4" y="94.2">5</text>
<text x="67.9" y="91.5">PWRKER</text>
<text x="67.9" y="93.3">NC/REST</text>
<text x="67.9" y="95.1">GND</text>
<text x="78.4" y="92" transform="rotate(-90 78.4 92)">GPS_ANT</text>
<text x="89.3" y="93.3" transform="rotate(-90 89.3 93.3)">TEMP_BAT</text>
<text x="110.4" y="95.1">I2C_SDA</text>
<text x="113.3" y="93.3">GND</text>
<text x="113.3" y="91.5">GND</text>
<text x="120.6" y="94.2">56</text>
<text x="120.6" y="92.4">57</text>
<text x="120.6" y="90.6">58</text>
<text x="162.2" y="93.5" transform="rotate(-90 162.2 93.5)">GND</text>
<text x="164" y="93.5" transform="rotate(-90 164 93.5)">GND</text>
<text x="165.8" y="93.5" transform="rotate(-90 165.8 93.5)">GND</text>
<text x="167.6" y="93.5" transform="rotate(-90 167.6 93.5)">GND</text>
<text x="206.4" y="94.2">11</text>
<text x="207.3" y="90.6">7</text>
<text x="207.3" y="92.4">9</text>
<text x="211.8" y="91.5">GND</text>
<text x="211.8" y="93.3">ADC</text>
<text x="211.8" y="95.1">VRTC</text>
<text x="223.3" y="93.3">VCHG</text>
<text x="223.3" y="95.1">VCHG</text>
<text x="223.5" y="91.5">VBAT</text>
<text x="231.7" y="90.6">8</text>
<text x="231.7" y="92.4">10</text>
<text x="231.7" y="94.2">12</text>
<text x="63.4" y="96">6</text>
<text x="63.4" y="97.8">7</text>
<text x="63.4" y="99.7">8</text>
<text x="63.4" y="101.5">9</text>
<text x="67.9" y="96.9">DISP_CLK</text>
<text x="67.9" y="98.7">DISP_DATA</text>
<text x="67.9" y="100.6">DISP_D/C</text>
<text x="110.6" y="96.9">I2C_SCL</text>
<text x="114.6" y="100.6">NC</text>
<text x="114.6" y="98.7">NC</text>
<text x="120.6" y="101.5">52</text>
<text x="120.6" y="96">55</text>
<text x="120.6" y="99.7">53</text>
<text x="120.6" y="97.8">54</text>
<text x="161.2" y="98.2" transform="rotate(-90 161.2 98.2)">2</text>
<text x="163.1" y="98.2" transform="rotate(-90 163.1 98.2)">3</text>
<text x="164.9" y="98.2" transform="rotate(-90 164.9 98.2)">4</text>
<text x="166.7" y="98.2" transform="rotate(-90 166.7 98.2)">5</text>
<text x="206.4" y="96">13</text>
<text x="206.4" y="97.8">15</text>
<text x="206.4" y="99.7">17</text>
<text x="206.4" y="101.5">19</text>
<text x="211.8" y="96.9">PWRKEY TEMP_BAT</text>
<text x="211.8" y="98.7">SIM_PRE NET LIGHT</text>
<text x="211.8" y="100.6">SIM_VDD</text>
<text x="221.7" y="100.6">BUZZER</text>
<text x="231.7" y="96">14</text>
<text x="231.7" y="97.8">16</text>
<text x="231.7" y="99.7">18</text>
<text x="231.7" y="101.5">20</text>
<text x="4.4" y="106.4">C</text>
<text x="14.9" y="104.2">VBUS</text>
<text x="17.7" y="107.8">D-</text>
<text x="23.1" y="103.3">1</text>
<text x="23.1" y="106.9">2</text>
<text x="27.9" y="103.3">1</text>
<text x="37.7" y="103.3">2VCC_5P0V</text>
<text x="62.5" y="103.3">10</text>
<text x="62.5" y="105.1">11</text>
<text x="62.5" y="106.9">12</text>
<text x="67.9" y="102.4">DISP_CS</text>
<text x="67.9" y="104.2">GND</text>
<text x="67.9" y="106">NC/USB_VBUS</text>
<text x="67.9" y="107.8">NC/USB_D-</text>
<text x="82" y="107.7" transform="rotate(-90 82 107.7)">GND/GPS_VANT_IN/PCM_CLK</text>
<text x="83.8" y="104.8" transform="rotate(-90 83.8 104.8)">GPS_VANT_IN/PCM_SYNC</text>
<text x="108.7" y="104.2">NETLIGHT</text>
<text x="110.7" y="102.4">STATUS</text>
<text x="112" y="107.8">PWM2</text>
<text x="112" y="106">PWM3</text>
<text x="120.6" y="106.9">49</text>
<text x="120.6" y="105.1">50</text>
<text x="120.6" y="103.3">51</text>
<text x="153.9" y="106.4" transform="rotate(-90 153.9 106.4)">3</text>
<text x="206.4" y="103.3">21</text>
<text x="206.4" y="105.1">23</text>
<text x="206.4" y="106.9">25</text>
<text x="211.8" y="102.4">SIM_RST</text>
<text x="211.8" y="104.2">SIM_DATA</text>
<text x="211.8" y="106">SIM_CLK</text>
<text x="211.8" y="107.8">DCD</text>
<text x="220.4" y="107.8">DISP_CLK</text>
<text x="221.7" y="106">DISP_CS</text>
<text x="221.8" y="102.4">STATUS</text>
<text x="223.3" y="104.2">GPIO1</text>
<text x="231.7" y="105.1">24</text>
<text x="231.7" y="103.3">22</text>
<text x="231.7" y="106.9">26</text>
<text x="273.9" y="106.4">C</text>
<text x="17.3" y="111.5">D+</text>
<text x="23.1" y="110.6">3</text>
<text x="62.5" y="108.8">13</text>
<text x="62.5" y="110.6">14</text>
<text x="62.5" y="112.4">15</text>
<text x="67.9" y="109.7">NC/USB_D+</text>
<text x="67.9" y="111.5">GND</text>
<text x="67.9" y="113.3">GSP/DBG_TXD</text>
<text x="87.5" y="110.2" transform="rotate(-90 87.5 110.2)">VCHG/GPS_VANT_IN/PCM_DOUT</text>
<text x="109.8" y="113.3">ADC2/NC</text>
<text x="112" y="109.7">PWM1</text>
<text x="113.3" y="111.5">ADC</text>
<text x="120.6" y="112.4">46</text>
<text x="120.6" y="110.6">47 ADC</text>
<text x="120.6" y="108.8">48</text>
<text x="206.4" y="108.8">27</text>
<text x="206.4" y="110.6">29</text>
<text x="206.4" y="112.4">31</text>
<text x="211.8" y="109.7">DTR</text>
<text x="211.8" y="111.5">RXD</text>
<text x="211.8" y="113.3">TXD</text>
<text x="219.1" y="109.7">DISP_DATA</text>
<text x="220.6" y="113.3">DISP_RST</text>
<text x="220.9" y="111.5">DISP_D/C</text>
<text x="231.7" y="108.8">28</text>
<text x="231.7" y="110.6">30</text>
<text x="231.7" y="112.4">32</text>
<text x="15.9" y="115.1">GND</text>
<text x="23.1" y="114.2">4</text>
<text x="62.5" y="114.2">16</text>
<text x="62.5" y="116">17</text>
<text x="62.5" y="117.9">18</text>
<text x="62.5" y="119.7">19</text>
<text x="67.9" y="115.1">GSP/DBG_RXD</text>
<text x="67.9" y="116.9">SIM_DATA</text>
<text x="67.9" y="118.8">SIM_RST</text>
<text x="85.7" y="116.4" transform="rotate(-90 85.7 116.4)">GPS_VANT_OUT/GPS_VANT_IN/PCM_DIN</text>
<text x="109.1" y="116.9">VDD_EXD</text>
<text x="113.3" y="118.8">GND</text>
<text x="114.6" y="115.1">NC</text>
<text x="120.6" y="117.9">43</text>
<text x="120.6" y="119.7">42</text>
<text x="120.6" y="116">44</text>
<text x="120.6" y="114.2">45</text>
<text x="145.4" y="114.2">1</text>
<text x="206.4" y="114.2">33</text>
<text x="206.4" y="116">35</text>
<text x="206.4" y="117.9">37</text>
<text x="206.4" y="119.7">39</text>
<text x="211.8" y="115.1">RTS</text>
<text x="211.8" y="116.9">CTS</text>
<text x="211.8" y="118.8">RI</text>
<text x="220.2" y="116.9">DBG_RXD</text>
<text x="220.4" y="118.8">DBG_TXD</text>
<text x="223.3" y="115.1">GPIO0</text>
<text x="231.7" y="119.7">40</text>
<text x="231.7" y="114.2">34</text>
<text x="231.7" y="117.9">38</text>
<text x="231.7" y="116">36</text>
<text x="62.5" y="121.5">20</text>
<text x="67.9" y="120.6">SIM_CLK</text>
<text x="67.9" y="122.4">SIM_VDD</text>
<text x="112.4" y="120.6">VRTC</text>
<text x="113.3" y="122.4">GND</text>
<text x="120.6" y="121.5">41</text>
<text x="153.9" y="120" transform="rotate(-90 153.9 120)">2</text>
<text x="206.4" y="121.5">41</text>
<text x="206.4" y="123.3">43</text>
<text x="206.4" y="125.1">45</text>
<text x="211.8" y="120.6">GND</text>
<text x="211.8" y="122.4">SPK1P</text>
<text x="211.8" y="124.2">SPK1N</text>
<text x="222.8" y="124.2">MIC1N</text>
<text x="223.1" y="122.4">MIC1P</text>
<text x="224.4" y="120.6">GND</text>
<text x="231.7" y="121.5">42</text>
<text x="231.7" y="123.3">44</text>
<text x="231.7" y="125.1">46</text>
<text x="75.6" y="131.7" transform="rotate(-90 75.6 131.7)">21</text>
<text x="76.5" y="126.2" transform="rotate(-90 76.5 126.2)">SPK1N</text>
<text x="77.4" y="131.7" transform="rotate(-90 77.4 131.7)">22</text>
<text x="78.4" y="126.2" transform="rotate(-90 78.4 126.2)">SPK1P</text>
<text x="79.3" y="131.7" transform="rotate(-90 79.3 131.7)">23</text>
<text x="80.2" y="126.2" transform="rotate(-90 80.2 126.2)">MIC1P</text>
<text x="81.1" y="131.7" transform="rotate(-90 81.1 131.7)">24</text>
<text x="82" y="126.2" transform="rotate(-90 82 126.2)">MIC1N</text>
<text x="82.9" y="131.7" transform="rotate(-90 82.9 131.7)">25</text>
<text x="83.8" y="126.2" transform="rotate(-90 83.8 126.2)">SPK2N</text>
<text x="84.8" y="131.7" transform="rotate(-90 84.8 131.7)">26</text>
<text x="85.7" y="126.2" transform="rotate(-90 85.7 126.2)">SPK2P</text>
<text x="86.6" y="131.7" transform="rotate(-90 86.6 131.7)">27</text>
<text x="87.5" y="126.2" transform="rotate(-90 87.5 126.2)">MIC2P</text>
<text x="88.4" y="131.7" transform="rotate(-90 88.4 131.7)">28</text>
<text x="89.3" y="126.2" transform="rotate(-90 89.3 126.2)">MIC2N</text>
<text x="90.2" y="131.7" transform="rotate(-90 90.2 131.7)">29</text>
<text x="91.1" y="126.2" transform="rotate(-90 91.1 126.2)">NC</text>
<text x="92" y="131.7" transform="rotate(-90 92 131.7)">30</text>
<text x="92.9" y="126.2" transform="rotate(-90 92.9 126.2)">NC</text>
<text x="93.9" y="131.7" transform="rotate(-90 93.9 131.7)">31</text>
<text x="94.8" y="126.2" transform="rotate(-90 94.8 126.2)">GPIO1/KBR0</text>
<text x="95.7" y="131.7" transform="rotate(-90 95.7 131.7)">32</text>
<text x="96.6" y="126.2" transform="rotate(-90 96.6 126.2)">GPIO2/KBR1</text>
<text x="97.5" y="131.7" transform="rotate(-90 97.5 131.7)">33</text>
<text x="98.4" y="126.2" transform="rotate(-90 98.4 126.2)">GPIO3/KB2</text>
<text x="99.3" y="131.7" transform="rotate(-90 99.3 131.7)">34</text>
<text x="100.2" y="126.2" transform="rotate(-90 100.2 126.2)">GPIO4/KBC0</text>
<text x="101.1" y="131.7" transform="rotate(-90 101.1 131.7)">35</text>
<text x="102" y="126.2" transform="rotate(-90 102 126.2)">GPIO5/KBC1</text>
<text x="103" y="131.7" transform="rotate(-90 103 131.7)">36</text>
<text x="103.9" y="126.2" transform="rotate(-90 103.9 126.2)">GPIO6/KBC2</text>
<text x="104.8" y="131.7" transform="rotate(-90 104.8 131.7)">37</text>
<text x="105.7" y="126.2" transform="rotate(-90 105.7 126.2)">GND</text>
<text x="106.6" y="131.7" transform="rotate(-90 106.6 131.7)">38</text>
<text x="107.5" y="126.2" transform="rotate(-90 107.5 126.2)">NC/VBAT_BB</text>
<text x="108.4" y="131.7" transform="rotate(-90 108.4 131.7)">39</text>
<text x="109.3" y="126.2" transform="rotate(-90 109.3 126.2)">NC/VBAT_BB</text>
<text x="110.2" y="131.7" transform="rotate(-90 110.2 131.7)">40</text>
<text x="111.1" y="126.2" transform="rotate(-90 111.1 126.2)">GND</text>
<text x="206.4" y="126.9">47</text>
<text x="206.4" y="128.8">49</text>
<text x="206.4" y="130.6">51</text>
<text x="211.8" y="126">SPK2P</text>
<text x="211.8" y="127.8">SPK2N</text>
<text x="211.8" y="129.7">NC</text>
<text x="211.8" y="131.5">GPS_TX</text>
<text x="222.8" y="127.8">MIC2N</text>
<text x="223.1" y="126">MIC2P</text>
<text x="225.7" y="129.7">NC</text>
<text x="225.7" y="131.5">NC</text>
<text x="231.7" y="126.9">48</text>
<text x="231.7" y="128.8">50</text>
<text x="231.7" y="130.6">52</text>
<text x="206.4" y="132.4">53</text>
<text x="206.4" y="134.2">55</text>
<text x="206.4" y="136">57</text>
<text x="206.4" y="137.9">59</text>
<text x="211.8" y="133.3">GPS_RX</text>
<text x="211.8" y="135.1">NC</text>
<text x="211.8" y="136.9">NC</text>
<text x="218" y="135.1">GPS_VCC_RF</text>
<text x="219.7" y="136.9">GPS_VANT</text>
<text x="225.7" y="133.3">NC</text>
<text x="231.7" y="134.2">56</text>
<text x="231.7" y="136">58</text>
<text x="231.7" y="132.4">54</text>
<text x="231.7" y="137.9">60</text>
<text x="211.8" y="138.8">NC</text>
<text x="225.7" y="138.8">NC</text>
<text x="4.4" y="149.5">B</text>
<text x="273.9" y="149.5">B</text>
<text x="130.3" y="159.2" transform="rotate(-90 130.3 159.2)">6</text>
<text x="135.7" y="159.2" transform="rotate(-90 135.7 159.2)">5</text>
<text x="141.2" y="159.2" transform="rotate(-90 141.2 159.2)">4</text>
<text x="159.4" y="159.2" transform="rotate(-90 159.4 159.2)">6</text>
<text x="164.9" y="159.2" transform="rotate(-90 164.9 159.2)">5</text>
<text x="170.3" y="159.2" transform="rotate(-90 170.3 159.2)">4</text>
<text x="57.9" y="172.4">4</text>
<text x="62.5" y="173.3">GND</text>
<text x="67.9" y="173.3">VCC</text>
<text x="75" y="172.4">1</text>
<text x="57.9" y="179.7">6</text>
<text x="57.9" y="176">5</text>
<text x="62.5" y="177">VPP</text>
<text x="68.3" y="177">RST</text>
<text x="75" y="179.7">3</text>
<text x="75" y="176">2</text>
<text x="130.3" y="176.4" transform="rotate(-90 130.3 176.4)">1</text>
<text x="135.7" y="176.4" transform="rotate(-90 135.7 176.4)">2</text>
<text x="141.2" y="176.4" transform="rotate(-90 141.2 176.4)">3</text>
<text x="159.4" y="176.4" transform="rotate(-90 159.4 176.4)">1</text>
<text x="164.9" y="176.4" transform="rotate(-90 164.9 176.4)">2</text>
<text x="170.3" y="176.4" transform="rotate(-90 170.3 176.4)">3</text>
<text x="62.5" y="180.6">DAT</text>
<text x="67.9" y="180.6">CLK</text>
<text x="128.5" y="184.6" transform="rotate(-90 128.5 184.6)">6</text>
<text x="133.9" y="184.6" transform="rotate(-90 133.9 184.6)">5</text>
<text x="139.4" y="184.6" transform="rotate(-90 139.4 184.6)">4</text>
<text x="4.4" y="192.6">A</text>
<text x="209.8" y="196.1">Title</text>
<text x="273.9" y="192.6">A</text>
<text x="128.5" y="201.9" transform="rotate(-90 128.5 201.9)">1</text>
<text x="133.9" y="201.9" transform="rotate(-90 133.9 201.9)">2</text>
<text x="139.4" y="201.9" transform="rotate(-90 139.4 201.9)">3</text>
<text x="209.8" y="201.5">Size</text>
<text x="218.9" y="201.5">Number</text>
<text x="255.4" y="201.5">Revision</text>
<text x="209.8" y="207">Date:</text>
<text x="209.8" y="208.8">File:</text>
<text x="210.7" y="204.2">B</text>
<text x="218" y="207">1-Nov-2011</text>
<text x="218" y="208.8">D:\AND\IC datasheet\Module\SIM908\EVB\SIM908.ddb</text>
<text x="246.3" y="208.8">Drawn By:</text>
<text x="246.3" y="207">Sheet</text>
<text x="251.4" y="207">of</text>
<text x="25.5" y="211.5">1</text>
<text x="71" y="211.5">2</text>
<text x="116.6" y="211.5">3</text>
<text x="162.1" y="211.5">4</text>
<text x="207.6" y="211.5">5</text>
<text x="253.2" y="211.5">6</text>
</g>
<g font-size="1.6" fill="#ee0e22">
<text x="65.9" y="53.3">only for sim5320</text>
<text x="55.9" y="76.9">only for sim908</text>
<text x="35.9" y="114.2">only for sim5320</text>
</g>
<g font-size="1.6" fill="#000080">
<text x="131.3" y="50.5">J100</text>
<text x="67.8" y="55.6">R107</text>
<text x="98.7" y="55.3">R117</text>
<text x="58.7" y="63.8">R100</text>
<text x="82.9" y="62.4" transform="rotate(-90 82.9 62.4)">R108</text>
<text x="87.5" y="65.1" transform="rotate(-90 87.5 65.1)">R103</text>
<text x="56.8" y="69.5">C101</text>
<text x="69.6" y="69.5">C100</text>
<text x="111.1" y="66.9">+ C105</text>
<text x="117.8" y="68.6">C106</text>
<text x="114.2" y="83.3">U101</text>
<text x="164.1" y="83.3">J103</text>
<text x="210.7" y="83.3">CN103</text>
<text x="12.2" y="86.9">NL_5V/3A Adapter</text>
<text x="41.3" y="88.8">SW101</text>
<text x="137" y="87.1">R118</text>
<text x="20.4" y="90.6">J109</text>
<text x="41.3" y="93.3">ON/OFF</text>
<text x="14.9" y="101.5">CN102</text>
<text x="28.6" y="101.5">F201</text>
<text x="146.8" y="100">D101</text>
<text x="147.7" y="97.8">R120</text>
<text x="249" y="99.7">TP100</text>
<text x="43.2" y="107.1">R112</text>
<text x="43.2" y="105.3">R111</text>
<text x="43.2" y="110.7">R113</text>
<text x="127" y="111.7">R104</text>
<text x="157.2" y="110.4">Q101</text>
<text x="136.8" y="117.9">R119</text>
<text x="131.1" y="123.3">+ C109</text>
<text x="104.8" y="140.6" transform="rotate(-90 104.8 140.6)">R105</text>
<text x="112.1" y="142.4" transform="rotate(-90 112.1 142.4)">R106</text>
<text x="85.7" y="149" transform="rotate(-90 85.7 149)">R102</text>
<text x="90.2" y="148.8" transform="rotate(-90 90.2 148.8)">R101</text>
<text x="107.5" y="148.8">+ C103</text>
<text x="114.2" y="150.4">C102</text>
<text x="63.9" y="162.4">C104</text>
<text x="92.2" y="163">ESD100</text>
<text x="114" y="163">ESD106</text>
<text x="143.2" y="163.1">ESD108</text>
<text x="172.3" y="163.1">ESD109</text>
<text x="61.4" y="170.6">CON101</text>
<text x="42.1" y="177.9">R114</text>
<text x="90.5" y="175.3">R115</text>
<text x="88.7" y="183.2">R116</text>
<text x="141.4" y="188.6">ESD110</text>
</g>
<g font-size="1.6" fill="#800000">
<text x="56.6" y="54.2">VCC_3P3V</text>
<text x="108.7" y="56">ANT1</text>
<text x="103.1" y="61.5">VCC_4P0V</text>
<text x="128.9" y="70.5">GND</text>
<text x="58.8" y="75.1">GND</text>
<text x="86.6" y="74.6" transform="rotate(-90 86.6 74.6)">VCHG</text>
<text x="88.4" y="74.6" transform="rotate(-90 88.4 74.6)">TEMP_BAT</text>
<text x="90.2" y="74.6" transform="rotate(-90 90.2 74.6)">DTR</text>
<text x="92" y="74.6" transform="rotate(-90 92 74.6)">TXD</text>
<text x="93.9" y="74.6" transform="rotate(-90 93.9 74.6)">DCD</text>
<text x="95.7" y="74.6" transform="rotate(-90 95.7 74.6)">RI</text>
<text x="97.5" y="74.6" transform="rotate(-90 97.5 74.6)">RXD</text>
<text x="99.3" y="74.6" transform="rotate(-90 99.3 74.6)">CTS</text>
<text x="101.1" y="74.6" transform="rotate(-90 101.1 74.6)">RTS</text>
<text x="114.4" y="79.7">GND</text>
<text x="232.4" y="79.7">VCC_4P0V</text>
<text x="128.8" y="88.8">GSM_ANT</text>
<text x="147" y="88.8">ANT2</text>
<text x="194.5" y="85.1">GND</text>
<text x="129.1" y="91.5">GND</text>
<text x="141.4" y="92.4">VCC_4P0V</text>
<text x="194.4" y="94.2">VRTC</text>
<text x="194.4" y="92.4">ADC</text>
<text x="239.9" y="92.4">VCHG</text>
<text x="19.7" y="97.8">GND</text>
<text x="36.1" y="96">GND</text>
<text x="50.5" y="97.8">DISP_DATA</text>
<text x="50.5" y="99.7">DISP_D/C</text>
<text x="50.5" y="101.5">DISP_CS</text>
<text x="50.5" y="96">DISP_CLK</text>
<text x="125.1" y="101.5">STATUS</text>
<text x="161.7" y="101.5">GND</text>
<text x="194.4" y="96">PWRKEY</text>
<text x="194.4" y="101.5">SIM_RST</text>
<text x="194.4" y="99.7">SIM_VDD</text>
<text x="236.2" y="97.8">NET LIGHT</text>
<text x="236.2" y="96">TEMP_BAT</text>
<text x="238.1" y="101.5">STATUS</text>
<text x="53.2" y="106.9">USB_D-</text>
<text x="125.1" y="103.3">NET LIGHT</text>
<text x="194.4" y="106.9">DCD</text>
<text x="194.4" y="105.1">SIM_CLK</text>
<text x="194.4" y="103.3">SIM_DATA</text>
<text x="238.1" y="106.9">DISP_CLK</text>
<text x="238.1" y="105.1">DISP_CS</text>
<text x="239.9" y="103.3">GPIO1</text>
<text x="50.5" y="112.4">GPS_TXD</text>
<text x="53.2" y="108.8">USB_D+</text>
<text x="194.4" y="112.4">TXD</text>
<text x="194.4" y="110.6">RXD</text>
<text x="194.4" y="108.8">DTR</text>
<text x="236.2" y="110.6">DISP_D/C</text>
<text x="236.2" y="108.8">DISP_DATA</text>
<text x="26.1" y="117.9">GND</text>
<text x="50.5" y="116">SIM_DATA</text>
<text x="50.5" y="117.9">SIM_RST</text>
<text x="50.5" y="119.7">SIM_CLK</text>
<text x="50.5" y="114.2">GPS_RXD</text>
<text x="125.1" y="119.7">VRTC</text>
<text x="194.4" y="114.2">RTS</text>
<text x="194.4" y="116">CTS</text>
<text x="194.4" y="117.9">RI</text>
<text x="50.5" y="121.5">SIM_VDD</text>
<text x="152.6" y="125.1">GND</text>
<text x="183.6" y="125.1">GND</text>
<text x="194.4" y="121.5">SPK1P</text>
<text x="194.4" y="123.3">SPK1N</text>
<text x="194.4" y="125.1">SPK2P</text>
<text x="238.1" y="125.1">MIC2P</text>
<text x="238.1" y="121.5">MIC1P</text>
<text x="238.1" y="123.3">MIC1N</text>
<text x="249.2" y="125.1">GND</text>
<text x="57.9" y="128.8">GND</text>
<text x="194.4" y="126.9">SPK2N</text>
<text x="194.4" y="130.6">GPS_TXD</text>
<text x="238.1" y="126.9">MIC2N</text>
<text x="108.9" y="137.9">GND</text>
<text x="123.5" y="134.2">GND</text>
<text x="194.4" y="132.4">GPS_RXD</text>
<text x="75.6" y="138.2" transform="rotate(-90 75.6 138.2)">SPK1N</text>
<text x="77.4" y="138.2" transform="rotate(-90 77.4 138.2)">SPK1P</text>
<text x="79.3" y="138.2" transform="rotate(-90 79.3 138.2)">MIC1P</text>
<text x="81.1" y="138.2" transform="rotate(-90 81.1 138.2)">MIC1N</text>
<text x="82.9" y="138.2" transform="rotate(-90 82.9 138.2)">SPK2N</text>
<text x="84.8" y="138.2" transform="rotate(-90 84.8 138.2)">SPK2P</text>
<text x="93.9" y="138.2" transform="rotate(-90 93.9 138.2)">GPIO1</text>
<text x="97.6" y="143.3">VCC_4P0V</text>
<text x="86.6" y="153.7" transform="rotate(-90 86.6 153.7)">MIC2P</text>
<text x="88.4" y="153.7" transform="rotate(-90 88.4 153.7)">MIC2N</text>
<text x="114.6" y="155.1">GND</text>
<text x="139.7" y="154.2">RI</text>
<text x="90.5" y="157.9">STATUS</text>
<text x="112.4" y="157.9">NET LIGHT</text>
<text x="125.1" y="157.9">CTS</text>
<text x="143.3" y="157.9">DCD</text>
<text x="152.4" y="157.9">GPS_TXD</text>
<text x="163.6" y="156">GND</text>
<text x="172.5" y="157.9">GPS_RXD</text>
<text x="79.6" y="172.4">SIM_VDD</text>
<text x="88.9" y="172.4">GND</text>
<text x="110.7" y="172.4">GND</text>
<text x="32.2" y="179.7">SIM_DATA</text>
<text x="47" y="176">GND</text>
<text x="48.6" y="179.7">SIM_DATA_CN</text>
<text x="77.8" y="176">SIM_RST_CN</text>
<text x="77.8" y="179.7">SIM_CLK_CN</text>
<text x="94.2" y="179.7">SIM_CLK</text>
<text x="94.2" y="176">SIM_RST</text>
<text x="125.1" y="176">RTS</text>
<text x="134.4" y="179.7">GND</text>
<text x="143.3" y="176">DTR</text>
<text x="152.4" y="176">VRTC</text>
<text x="163.6" y="179.7">GND</text>
<text x="121.5" y="183.3">SIM_CLK_CN</text>
<text x="132.6" y="181.5">GND</text>
<text x="139.7" y="183.3">SIM_RST_CN</text>
<text x="121.5" y="201.5">SIM_DATA_CN</text>
<text x="141.5" y="201.5">SIM_VDD</text>
<text x="132.6" y="205.1">GND</text>
</g>
<text font-size="1.3" fill="#ee0e22" x="83.9" y="147.7" transform="rotate(-90 83.9 147.7)">only for sim908</text>
</svg>
